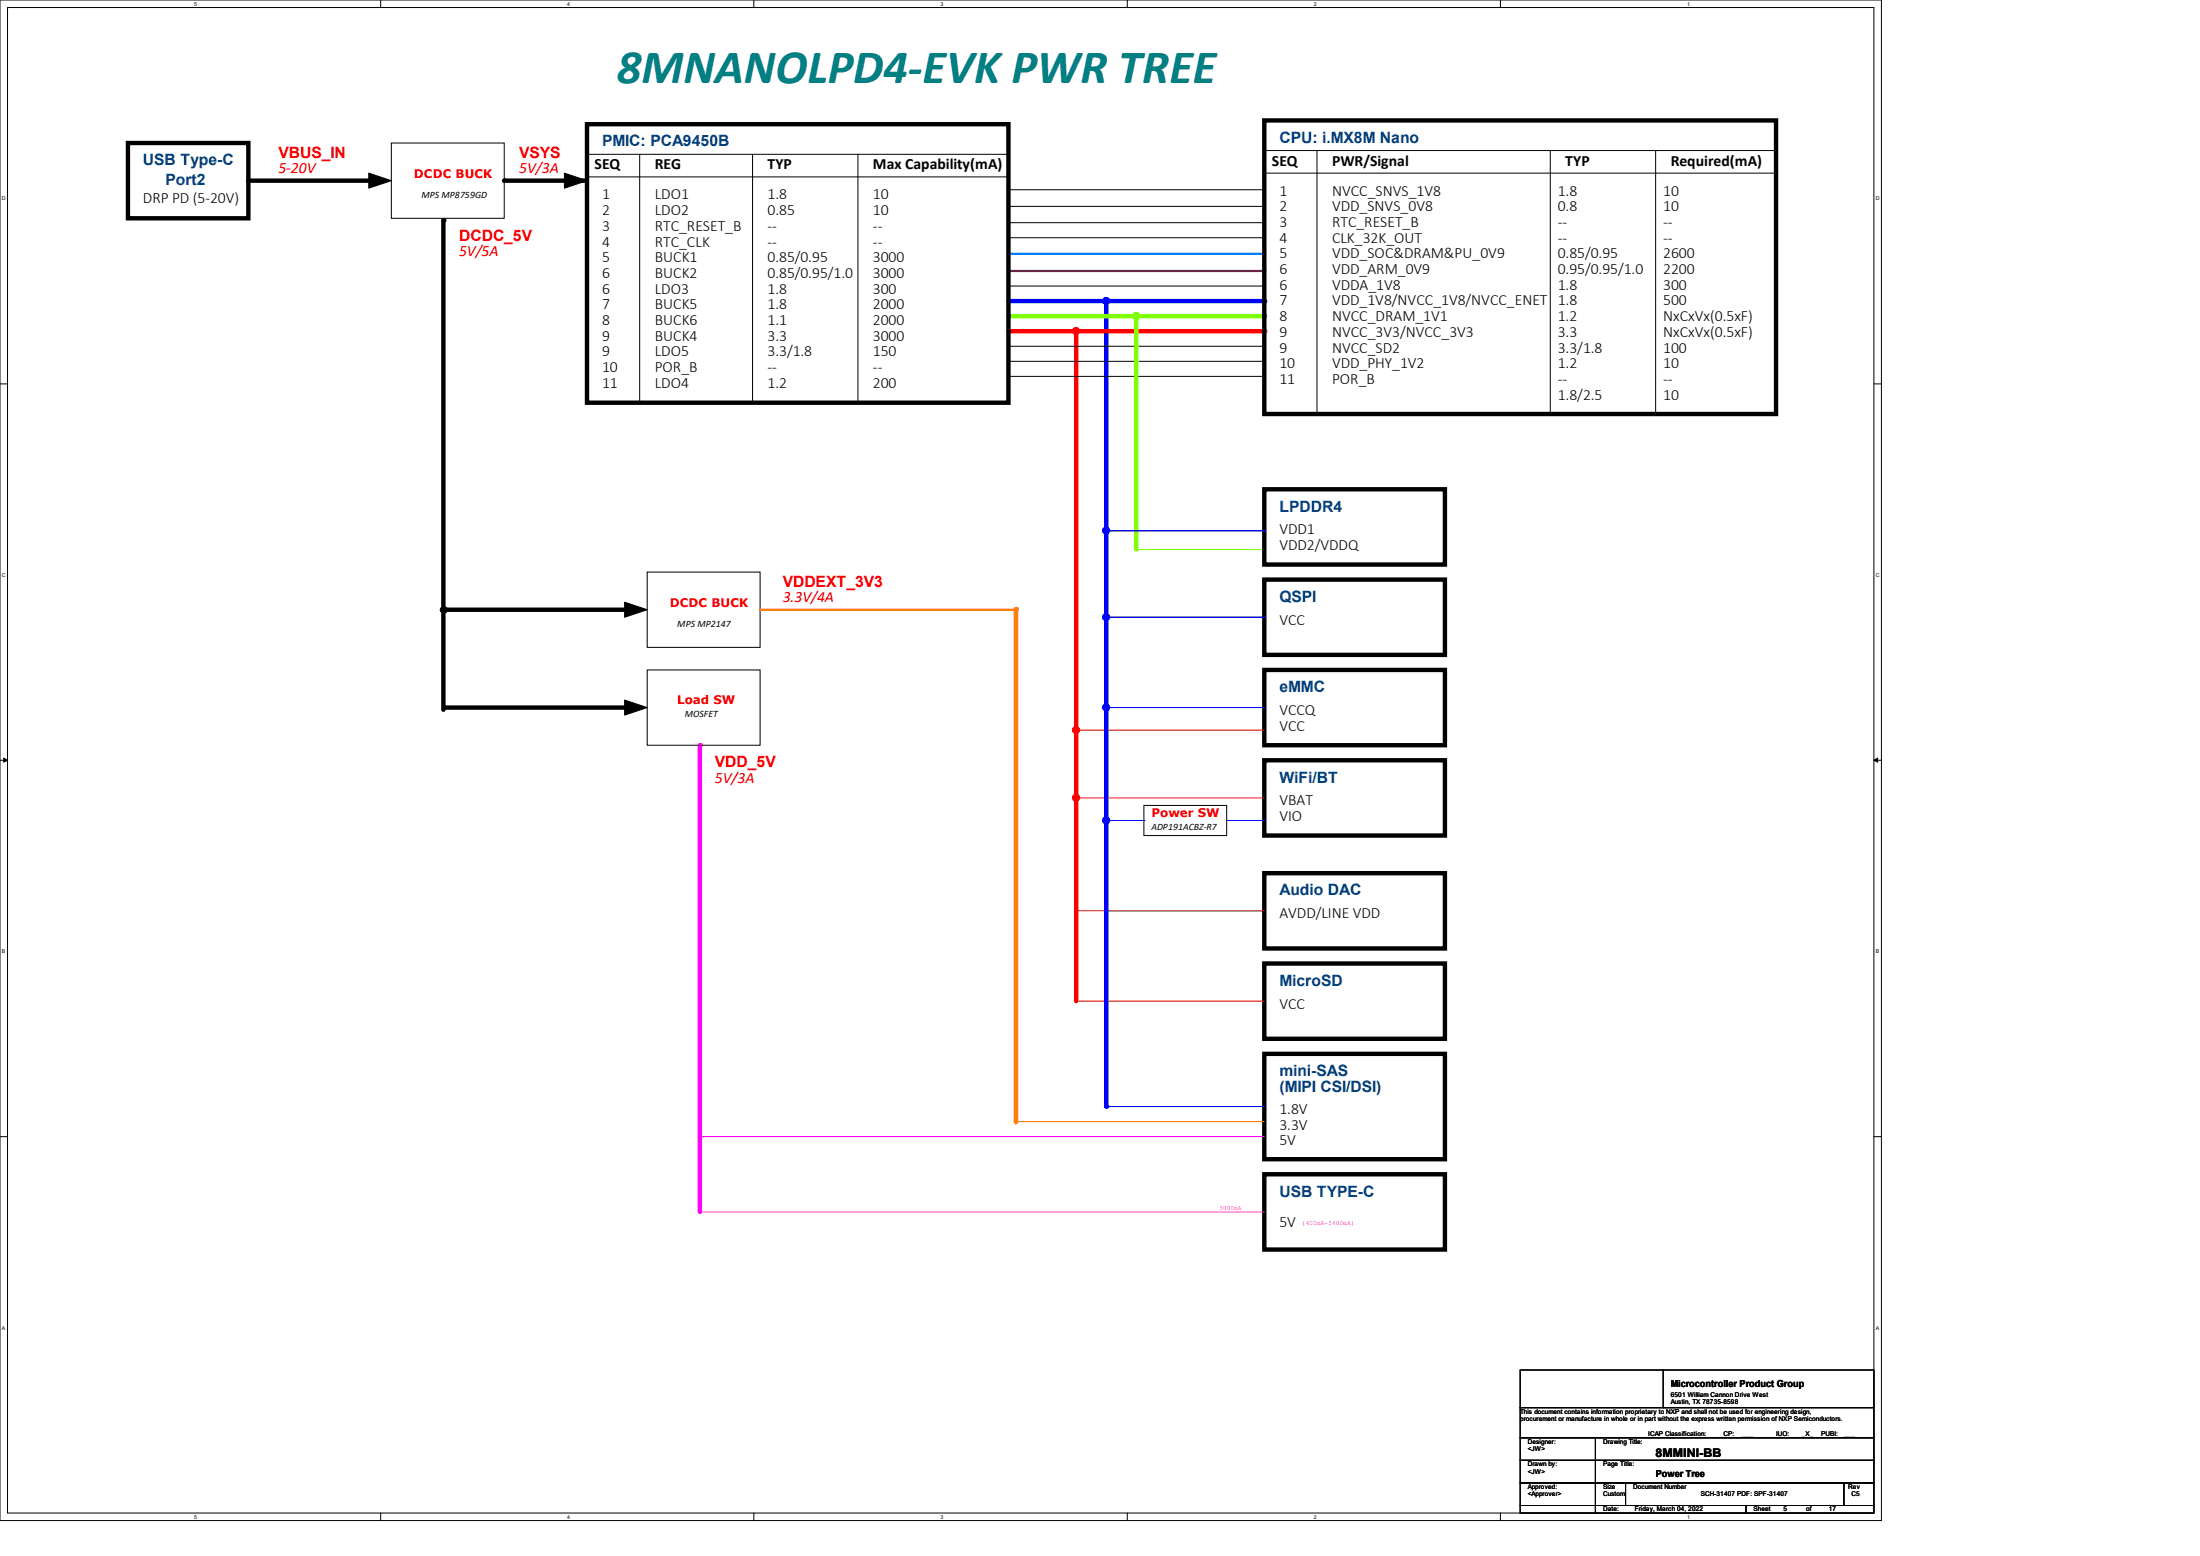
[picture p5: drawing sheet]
<svg xmlns="http://www.w3.org/2000/svg" width="297mm" height="210mm" viewBox="0 0 297 210" stroke-linecap="round" stroke-linejoin="round" font-family="sans-serif">
<path d="M0 0h254v205.2h-254zM1 1h252v203.2h-252z" fill="none" stroke="#000" stroke-width=".14"/>
<g fill="#fff">
<path d="M26.2 .1h.4v.8h-.4z"/>
<path d="M26.2 204.3h.4v.8h-.4z"/>
</g>
<path d="M51.4 0v1M51.4 204.2v1" fill="none" stroke="#000" stroke-width=".14"/>
<g fill="#fff">
<path d="M76.6 .1h.4v.8h-.4z"/>
<path d="M76.6 204.3h.4v.8h-.4z"/>
</g>
<path d="M101.8 0v1M101.8 204.2v1" fill="none" stroke="#000" stroke-width=".14"/>
<g fill="#fff">
<path d="M127 .1h.3v.8h-.3z"/>
<path d="M127 204.3h.3v.8h-.3z"/>
</g>
<path d="M152.2 0v1M152.2 204.2v1" fill="none" stroke="#000" stroke-width=".14"/>
<g fill="#fff">
<path d="M177.4 .1h.4v.8h-.4z"/>
<path d="M177.4 204.3h.4v.8h-.4z"/>
</g>
<path d="M202.6 0v1M202.6 204.2v1" fill="none" stroke="#000" stroke-width=".14"/>
<g fill="#fff">
<path d="M227.8 .1h.3v.8h-.3z"/>
<path d="M227.8 204.3h.3v.8h-.3z"/>
<path d="M.3 26.4h.5v.8h-.5z"/>
<path d="M253.2 26.4h.5v.8h-.5z"/>
<path d="M.3 77.2h.5v.8h-.5z"/>
<path d="M253.2 77.2h.5v.8h-.5z"/>
</g>
<path d="M0 51.8h1M253 51.8h1" fill="none" stroke="#000" stroke-width=".14"/>
<g fill="#fff">
<path d="M.3 128h.4v.8h-.4z"/>
<path d="M253.2 128h.5v.8h-.5z"/>
</g>
<path d="M0 102.6h1M253 102.6h1" fill="none" stroke="#000" stroke-width=".14"/>
<path d="M.5 102.3l.5 .3-.5 .3zM253 102.6l.5-.3v.6z" fill="#000" stroke="#000" stroke-width=".14"/>
<g fill="#fff">
<path d="M.3 178.8h.4v.8h-.4z"/>
<path d="M253.2 178.8h.5v.8h-.5z"/>
</g>
<path d="M52.8 19.3h15.3v10.2h-15.3zM0 153.4h1M253 153.4h1" fill="none" stroke="#000" stroke-width=".14"/>
<path d="M17.3 19.3h16.2v10.2h-16.2zM33.5 24.4h17.3M68.1 24.4h11.1M170.7 78.2h24.4v10.2h-24.4zM170.7 90.4h24.4v10.2h-24.4zM170.7 102.6h24.4v10.2h-24.4zM170.7 117.9h24.4v10.1h-24.4zM170.7 130h24.4v10.2h-24.4zM170.7 142.2h24.4v14.3h-24.4z" fill="none" stroke="#000" stroke-width=".59"/>
<g fill="#000">
<circle cx="50.8" cy="24.4" r=".3"/>
<circle cx="68.1" cy="24.4" r=".3"/>
</g>
<g fill="#000" stroke="#000" stroke-width=".14">
<path d="M49.8 23.4l3 1-3 1z" fill-rule="evenodd"/>
<path d="M76.2 23.4l3 1-3 1z" fill-rule="evenodd"/>
</g>
<path d="M153.4 74.2h.1M153.4 74.2h17.3" fill="none" stroke="#80ff00" stroke-width=".14"/>
<path d="M149.4 95.5h21.3M149.4 83.3h21.3M170.7 95.5h.1M170.7 83.3h.1M149.4 110.7h5M154.4 110.7h.1M149.4 122.9h21.3M170.7 122.9h.1M149.4 149.4h21.3M170.7 149.4h.1" fill="none" stroke="#00f" stroke-width=".14"/>
<path d="M145.3 98.6h.1M145.3 98.6h25.4M145.3 107.7h.1M145.3 107.7h25.4M145.3 122.9h.1M145.3 135.1h.1M145.3 122.9h25.4M145.3 135.1h25.4" fill="none" stroke="#f00" stroke-width=".14"/>
<g fill="#00f" stroke="#00f" stroke-width=".14">
<circle cx="149.3" cy="95.5" r=".49"/>
<circle cx="149.3" cy="83.3" r=".49"/>
<circle cx="149.3" cy="110.7" r=".49"/>
</g>
<g fill="#f00" stroke="#f00" stroke-width=".14">
<circle cx="145.3" cy="98.5" r=".49"/>
<circle cx="145.3" cy="107.7" r=".49"/>
</g>
<path d="M137.2 151.4h.1M137.2 151.4h33.5" fill="none" stroke="#ff8000" stroke-width=".14"/>
<path d="M94.5 153.4h.1M94.5 153.4h76.2" fill="none" stroke="#f0f" stroke-width=".14"/>
<path d="M94.5 100.6v63" fill="none" stroke="#f0f" stroke-width=".59"/>
<circle cx="94.5" cy="100.6" r=".3" fill="#f0f"/>
<path d="M136.1 38.6h34.6M170.7 38.6h.1" fill="none" stroke="#000" stroke-width=".14"/>
<path d="M149.4 40.6v108.8" fill="none" stroke="#00f" stroke-width=".59"/>
<circle cx="149.4" cy="149.4" r=".3" fill="#00f"/>
<circle cx="149.3" cy="40.6" r=".49" fill="#00f" stroke="#00f" stroke-width=".14"/>
<path d="M145.3 44.7v90.4" fill="none" stroke="#f00" stroke-width=".59"/>
<circle cx="145.3" cy="44.7" r=".3" fill="#f00"/>
<circle cx="145.3" cy="44.7" r=".49" fill="#f00" stroke="#f00" stroke-width=".14"/>
<circle cx="153.4" cy="42.7" r=".49" fill="#80ff00" stroke="#80ff00" stroke-width=".14"/>
<path d="M136.1 40.6h34.6" fill="none" stroke="#00f" stroke-width=".59"/>
<circle cx="170.7" cy="40.6" r=".3" fill="#00f"/>
<path d="M136.1 42.7h34.6" fill="none" stroke="#80ff00" stroke-width=".59"/>
<circle cx="170.7" cy="42.7" r=".3" fill="#80ff00"/>
<path d="M136.1 46.7h34.6M136.1 48.8h34.6M136.1 50.8h34.6M170.7 46.7h.1M170.7 48.8h.1M170.7 50.8h.1" fill="none" stroke="#000" stroke-width=".14"/>
<path d="M136.1 34.2h34.6M170.7 34.2h.1" fill="none" stroke="#0080ff" stroke-width=".3"/>
<path d="M136.1 44.7h34.6" fill="none" stroke="#f00" stroke-width=".59"/>
<circle cx="170.7" cy="44.7" r=".3" fill="#f00"/>
<path d="M136.1 25.6h.1M136.1 30.1h.1M136.1 32.1h.1M136.1 27.9h.1M136.1 25.6h34.6M136.1 30.1h34.6M136.1 32.1h34.6M136.1 27.9h34.6" fill="none" stroke="#000" stroke-width=".14"/>
<path d="M153.4 42.7v31.5" fill="none" stroke="#80ff00" stroke-width=".59"/>
<circle cx="153.4" cy="42.7" r=".3" fill="#80ff00"/>
<path d="M136.1 36.6h34.6M170.7 36.6h.1" fill="none" stroke="#800040" stroke-width=".3"/>
<path d="M87.4 77.2h15.2v10.2h-15.2z" fill="none" stroke="#000" stroke-width=".14"/>
<path d="M102.6 82.3h34.6M137.2 82.3h.1" fill="none" stroke="#ff8000" stroke-width=".3"/>
<path d="M84.3 81.3l3.1 1-3.1 1z" fill-rule="evenodd" fill="#000" stroke="#000" stroke-width=".14"/>
<path d="M137.2 82.2v69.3" fill="none" stroke="#ff8000" stroke-width=".59"/>
<circle cx="137.2" cy="82.2" r=".3" fill="#ff8000"/>
<path d="M79.2 16.8h56.9v37.6h-56.9zM170.7 16.3h69.1v39.6h-69.1zM59.9 29.8v66M170.7 66h24.4v10.2h-24.4zM59.9 82.3h24.4M59.9 95.5h24.4M170.7 158.5h24.4v10.2h-24.4z" fill="none" stroke="#000" stroke-width=".59"/>
<path d="M94.5 163.6h.1M94.5 163.6h76.2" fill="none" stroke="#f0f" stroke-width=".14"/>
<g fill="#000">
<circle cx="59.9" cy="29.8" r=".3"/>
<circle cx="59.9" cy="82.3" r=".3"/>
<circle cx="59.9" cy="95.5" r=".3"/>
</g>
<g fill="#000" stroke="#000" stroke-width=".14">
<path d="M84.3 94.5l3.1 1-3.1 1z" fill-rule="evenodd"/>
<circle cx="59.9" cy="82.3" r=".47"/>
</g>
<g fill="none" stroke="#000" stroke-width=".14">
<path d="M79.2 20.8h56.9M79.2 23.9h56.9M86.4 20.8v33.6M101.6 20.8v33.6M115.8 20.8v33.6M136.1 20.8h.1M136.1 23.9h.1M170.7 20.3h69.1M170.7 23.4h69.1M177.8 20.3v35.6M209.3 20.3v35.6M223.5 20.3v35.6"/>
<path d="M239.8 20.3h.1M239.8 23.4h.1M86.4 54.4h.1M101.6 54.4h.1M115.8 54.4h.1M177.8 55.9h.1M209.3 55.9h.1M223.5 55.9h.1M87.4 90.4h15.2v10.2h-15.2zM154.4 108.7h11.2v4.1h-11.2zM205.2 194.1h10.2v3h-10.2zM205.2 197.1h10.2v3.1h-10.2z"/>
<path d="M205.2 190h47.8v4.1h-47.8zM205.2 184.9h47.8v5.1h-47.8zM215.4 194.1h37.6v3h-37.6zM215.4 197.1h37.6v3.1h-37.6zM224.5 190h.1M224.5 184.9v5.1M205.2 200.2h10.2v3h-10.2zM205.2 203.2h10.2v1h-10.2zM215.4 200.2h4.1v3h-4.1zM215.4 203.2h20.3v1h-20.3zM219.5 200.2h29.4v3h-29.4zM235.7 203.2h17.3v1h-17.3z"/>
<path d="M248.9 200.2h4.1v3h-4.1z"/>
</g>
<path d="M149.4 71.6h21.3M170.7 71.6h.1M165.6 110.7h5.1M170.7 110.7h.1" fill="none" stroke="#00f" stroke-width=".14"/>
<circle cx="149.3" cy="71.6" r=".49" fill="#00f" stroke="#00f" stroke-width=".14"/>
<text font-size="6.5" fill="#008080" x="83.3" y="11.3">8MNANOLPD4-EVK PWR TREE</text>
<g font-size="2.1" fill="#004080">
<text x="19.3" y="22.3">USB Type-C</text>
<text x="81.3" y="19.8">PMIC: PCA9450B</text>
<text x="172.7" y="19.3">CPU: i.MX8M Nano</text>
<text x="22.4" y="24.9">Port2</text>
<text x="172.7" y="69">LPDDR4</text>
<text x="172.7" y="81.2">QSPI</text>
<text x="172.7" y="93.4">eMMC</text>
<text x="172.7" y="105.6">WiFi/BT</text>
<text x="172.7" y="120.9">Audio DAC</text>
<text x="172.7" y="133.1">MicroSD</text>
<text x="172.7" y="145.2">mini-SAS</text>
<text x="172.7" y="147.4">(MIPI CSI/DSI)</text>
<text x="172.7" y="161.5">USB TYPE-C</text>
</g>
<g font-size="2.1" fill="#f00">
<text x="37.6" y="21.3">VBUS_IN</text>
<text x="37.6" y="23.4">5-20V</text>
<text x="70.1" y="21.3">VSYS</text>
<text x="70.1" y="23.4">5V/3A</text>
<text x="62" y="34.5">5V/5A</text>
<text x="62" y="32.5">DCDC_5V</text>
<text x="105.7" y="79.2">VDDEXT_3V3</text>
<text x="105.7" y="81.3">3.3V/4A</text>
<text x="96.5" y="103.6">VDD_5V</text>
<text x="96.5" y="105.7">5V/3A</text>
</g>
<g font-size="2.1">
<text x="80.3" y="22.9">SEQ</text>
<text x="88.4" y="22.9">REG</text>
<text x="103.6" y="22.9">TYP</text>
<text x="117.9" y="22.9">Max Capability(mA)</text>
<text x="171.7" y="22.4">SEQ</text>
<text x="179.8" y="22.4">PWR/Signal</text>
<text x="211.3" y="22.4">TYP</text>
<text x="225.6" y="22.4">Required(mA)</text>
<text x="19.3" y="27.4">DRP PD (5-20V)</text>
<text x="81.3" y="26.9">1</text>
<text x="81.3" y="29">2</text>
<text x="88.4" y="26.9">LDO1</text>
<text x="88.4" y="29">LDO2</text>
<text x="103.6" y="26.9">1.8</text>
<text x="103.6" y="29">0.85</text>
<text x="117.9" y="26.9">10</text>
<text x="117.9" y="29">10</text>
<text x="172.7" y="26.4">1</text>
<text x="172.7" y="28.5">2</text>
<text x="179.8" y="26.4">NVCC_SNVS_1V8</text>
<text x="179.8" y="28.5">VDD_SNVS_0V8</text>
<text x="210.3" y="26.4">1.8</text>
<text x="210.3" y="28.5">0.8</text>
<text x="224.5" y="26.4">10</text>
<text x="224.5" y="28.5">10</text>
<text x="81.3" y="31.2">3</text>
<text x="81.3" y="33.3">4</text>
<text x="81.3" y="35.4">5</text>
<text x="88.4" y="31.2">RTC_RESET_B</text>
<text x="88.4" y="33.3">RTC_CLK</text>
<text x="88.4" y="35.4">BUCK1</text>
<text x="103.6" y="31.2">--</text>
<text x="103.6" y="33.3">--</text>
<text x="103.6" y="35.4">0.85/0.95</text>
<text x="117.9" y="31.2">--</text>
<text x="117.9" y="33.3">--</text>
<text x="117.9" y="35.4">3000</text>
<text x="172.7" y="30.6">3</text>
<text x="172.7" y="32.8">4</text>
<text x="172.7" y="34.9">5</text>
<text x="179.8" y="30.6">RTC_RESET_B</text>
<text x="179.8" y="32.8">CLK_32K_OUT</text>
<text x="179.8" y="34.9">VDD_SOC&amp;DRAM&amp;PU_0V9</text>
<text x="210.3" y="30.6">--</text>
<text x="210.3" y="32.8">--</text>
<text x="210.3" y="34.9">0.85/0.95</text>
<text x="224.5" y="30.6">--</text>
<text x="224.5" y="32.8">--</text>
<text x="224.5" y="34.9">2600</text>
<text x="81.3" y="37.5">6</text>
<text x="81.3" y="39.6">6</text>
<text x="81.3" y="41.7">7</text>
<text x="88.4" y="37.5">BUCK2</text>
<text x="88.4" y="39.6">LDO3</text>
<text x="88.4" y="41.7">BUCK5</text>
<text x="103.6" y="37.5">0.85/0.95/1.0</text>
<text x="103.6" y="39.6">1.8</text>
<text x="103.6" y="41.7">1.8</text>
<text x="117.9" y="37.5">3000</text>
<text x="117.9" y="39.6">300</text>
<text x="117.9" y="41.7">2000</text>
<text x="172.7" y="37">6</text>
<text x="172.7" y="39.1">6</text>
<text x="172.7" y="41.2">7</text>
<text x="179.8" y="37">VDD_ARM_0V9</text>
<text x="179.8" y="39.1">VDDA_1V8</text>
<text x="179.8" y="41.2">VDD_1V8/NVCC_1V8/NVCC_ENET</text>
<text x="210.3" y="37">0.95/0.95/1.0</text>
<text x="210.3" y="39.1">1.8</text>
<text x="210.3" y="41.2">1.8</text>
<text x="224.5" y="37">2200</text>
<text x="224.5" y="39.1">300</text>
<text x="224.5" y="41.2">500</text>
<text x="81.3" y="43.9">8</text>
<text x="81.3" y="46">9</text>
<text x="88.4" y="43.9">BUCK6</text>
<text x="88.4" y="46">BUCK4</text>
<text x="103.6" y="43.9">1.1</text>
<text x="103.6" y="46">3.3</text>
<text x="117.9" y="43.9">2000</text>
<text x="117.9" y="46">3000</text>
<text x="172.7" y="43.3">8</text>
<text x="172.7" y="45.5">9</text>
<text x="172.7" y="47.6">9</text>
<text x="179.8" y="43.3">NVCC_DRAM_1V1</text>
<text x="179.8" y="45.5">NVCC_3V3/NVCC_3V3</text>
<text x="179.8" y="47.6">NVCC_SD2</text>
<text x="210.3" y="43.3">1.2</text>
<text x="210.3" y="45.5">3.3</text>
<text x="210.3" y="47.6">3.3/1.8</text>
<text x="224.5" y="43.3">NxCxVx(0.5xF)</text>
<text x="224.5" y="45.5">NxCxVx(0.5xF)</text>
<text x="224.5" y="47.6">100</text>
<text x="81.3" y="48.1">9</text>
<text x="81.3" y="50.2">10</text>
<text x="81.3" y="52.3">11</text>
<text x="88.4" y="48.1">LDO5</text>
<text x="88.4" y="50.2">POR_B</text>
<text x="88.4" y="52.3">LDO4</text>
<text x="103.6" y="48.1">3.3/1.8</text>
<text x="103.6" y="50.2">--</text>
<text x="103.6" y="52.3">1.2</text>
<text x="117.9" y="48.1">150</text>
<text x="117.9" y="50.2">--</text>
<text x="117.9" y="52.3">200</text>
<text x="172.7" y="49.7">10</text>
<text x="172.7" y="51.8">11</text>
<text x="179.8" y="49.7">VDD_PHY_1V2</text>
<text x="179.8" y="51.8">POR_B</text>
<text x="210.3" y="49.7">1.2</text>
<text x="210.3" y="51.8">--</text>
<text x="210.3" y="53.9">1.8/2.5</text>
<text x="224.5" y="49.7">10</text>
<text x="224.5" y="51.8">--</text>
<text x="224.5" y="53.9">10</text>
<text x="172.7" y="72.1">VDD1</text>
<text x="172.7" y="74.3">VDD2/VDDQ</text>
<text x="172.7" y="84.3">VCC</text>
<text x="172.7" y="96.5">VCCQ</text>
<text x="172.7" y="98.6">VCC</text>
<text x="172.7" y="108.7">VBAT</text>
<text x="172.7" y="110.8">VIO</text>
<text x="172.7" y="124">AVDD/LINE VDD</text>
<text x="172.7" y="136.1">VCC</text>
<text x="172.7" y="150.4">1.8V</text>
<text x="172.7" y="152.5">3.3V</text>
<text x="172.7" y="154.6">5V</text>
<text x="172.7" y="165.6">5V</text>
</g>
<g font-size="1.6" fill="#f00">
<text x="55.9" y="24">DCDC BUCK</text>
<text x="90.4" y="81.9">DCDC BUCK</text>
<text x="91.4" y="95.1">Load SW</text>
<text x="155.4" y="110.3">Power SW</text>
</g>
<text font-size="1.6" x="223.5" y="196.6">8MMINI-BB</text>
<g font-size="1.3">
<text x="56.9" y="26.7">MPS MP8759GD</text>
<text x="91.4" y="84.6">MPS MP2147</text>
<text x="92.5" y="96.8">MOSFET</text>
<text x="155.4" y="112">ADP191ACBZ-R7</text>
<text x="225.6" y="187.2">Microcontroller Product Group</text>
<text x="223.5" y="199.4">Power Tree</text>
</g>
<g font-size=".9" fill="#f0f">
<text x="164.6" y="163.3">3000mA</text>
<text x="175.8" y="165.3">[400mA-3400mA]</text>
</g>
<g font-size=".9">
<text x="205.2" y="190.8">This document contains information proprietary to NXP and shall not be used for engineering design,</text>
<text x="205.2" y="191.8">procurement or manufacture in whole or in part without the express written permission of NXP Semiconductors.</text>
<text x="225.6" y="188.6">6501 William Cannon Drive West</text>
<text x="225.6" y="189.5">Austin, TX 78735-8598</text>
<text x="206.3" y="194.9">Designer:</text>
<text x="206.3" y="197.9">Drawn by:</text>
<text x="206.3" y="195.9">&lt;JW&gt;</text>
<text x="216.4" y="194.9">Drawing Title:</text>
<text x="216.4" y="197.9">Page Title:</text>
<text x="222.5" y="193.8">ICAP Classification:</text>
<text x="232.7" y="193.8">CP:</text>
<text x="235.2" y="193.8">___</text>
<text x="239.8" y="193.8">IUO:</text>
<text x="243.3" y="193.8">_X_</text>
<text x="245.9" y="193.8">PUBI:</text>
<text x="248.9" y="193.8">___</text>
<text x="206.3" y="201">Approved:</text>
<text x="206.3" y="202">&lt;Approver&gt;</text>
<text x="206.3" y="198.9">&lt;JW&gt;</text>
<text x="216.4" y="201">Size</text>
<text x="216.4" y="202">Custom</text>
<text x="220.5" y="201">Document Number</text>
<text x="229.6" y="202">SCH-31407 PDF: SPF-31407</text>
<text x="249.5" y="201">Rev</text>
<text x="249.9" y="202">C5</text>
<text x="216.4" y="204">Date:</text>
<text x="220.7" y="204">Friday, March 04, 2022</text>
<text x="236.7" y="204">Sheet</text>
<text x="240.8" y="204">5</text>
<text x="243.8" y="204">of</text>
<text x="246.9" y="204">17</text>
</g>
<g font-size=".7">
<text x="26.2" y=".8">5</text>
<text x="76.6" y=".8">4</text>
<text x="127" y=".8">3</text>
<text x="177.4" y=".8">2</text>
<text x="227.8" y=".8">1</text>
<text x=".3" y="27.1">D</text>
<text x="253.2" y="27.1">D</text>
<text x=".3" y="77.9">C</text>
<text x="253.2" y="77.9">C</text>
<text x=".3" y="128.7">B</text>
<text x="253.2" y="128.7">B</text>
<text x=".3" y="179.5">A</text>
<text x="253.2" y="179.5">A</text>
<text x="26.2" y="205">5</text>
<text x="76.6" y="205">4</text>
<text x="127" y="205">3</text>
<text x="177.4" y="205">2</text>
<text x="227.8" y="205">1</text>
</g>
</svg>
